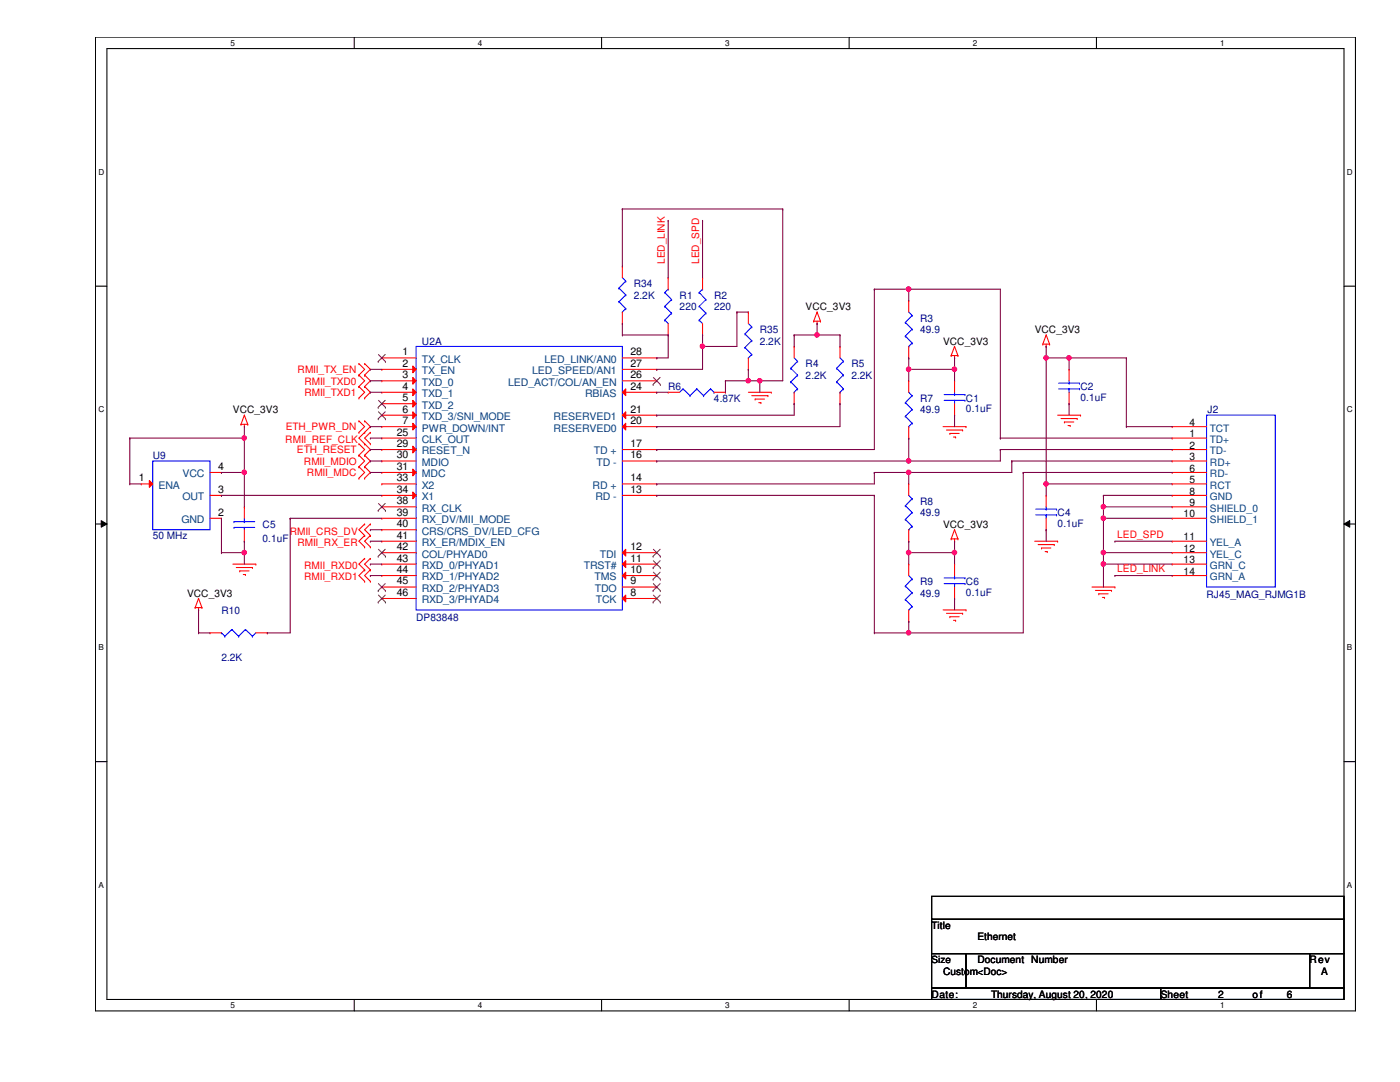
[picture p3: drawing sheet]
<svg xmlns="http://www.w3.org/2000/svg" width="279mm" height="216mm" viewBox="0 0 279 216" stroke-linecap="round" stroke-linejoin="round" font-family="sans-serif">
<path d="M19.1 7.4h251.4v194.3h-251.4zM21.3 9.7h246.9v189.7h-246.9z" fill="none" stroke="#000" stroke-width=".21"/>
<g fill="#fff">
<path d="M46 7.7h.9v1.8h-.9z"/>
<path d="M46 199.7h.9v1.8h-.9z"/>
</g>
<path d="M70.7 7.4v2.3M70.7 199.4v2.3" fill="none" stroke="#000" stroke-width=".21"/>
<g fill="#fff">
<path d="M95.4 7.7h.9v1.8h-.9z"/>
<path d="M95.4 199.7h.9v1.8h-.9z"/>
</g>
<path d="M120.1 7.4v2.3M120.1 199.4v2.3" fill="none" stroke="#000" stroke-width=".21"/>
<g fill="#fff">
<path d="M144.7 7.7h.9v1.8h-.9z"/>
<path d="M144.7 199.7h.9v1.8h-.9z"/>
</g>
<path d="M169.5 7.4v2.3M169.5 199.4v2.3" fill="none" stroke="#000" stroke-width=".21"/>
<g fill="#fff">
<path d="M194.1 7.7h.9v1.8h-.9z"/>
<path d="M194.1 199.7h.9v1.8h-.9z"/>
</g>
<path d="M218.8 7.4v2.3M218.8 199.4v2.3" fill="none" stroke="#000" stroke-width=".21"/>
<g fill="#fff">
<path d="M243.5 7.7h.9v1.8h-.9z"/>
<path d="M243.5 199.7h.9v1.8h-.9z"/>
<path d="M19.6 33.4h1.2v1.8h-1.2z"/>
<path d="M268.8 33.4h1.2v1.8h-1.2z"/>
<path d="M19.6 80.8h1.2v1.8h-1.2z"/>
<path d="M268.8 80.8h1.2v1.8h-1.2z"/>
</g>
<path d="M19.1 57.1h2.2M268.2 57.1h2.3" fill="none" stroke="#000" stroke-width=".21"/>
<g fill="#fff">
<path d="M19.6 128.3h1.1v1.8h-1.1z"/>
<path d="M268.8 128.3h1.1v1.8h-1.1z"/>
</g>
<path d="M19.1 104.6h2.2M268.2 104.6h2.3" fill="none" stroke="#000" stroke-width=".21"/>
<path d="M20.2 103.9l1.1 .7-1.1 .6zM268.2 104.6l1.2-.7v1.3z" fill="#000"/>
<path d="M20.2 103.9l1.1 .7-1.1 .6zM268.2 104.6l1.2-.7v1.3z" fill="none" stroke="#000" stroke-width=".2"/>
<g fill="#fff">
<path d="M19.6 175.7h1.1v1.8h-1.1z"/>
<path d="M268.8 175.7h1.1v1.8h-1.1z"/>
</g>
<path d="M19.1 152h2.2M268.2 152h2.3M185.9 178.9h82.3v4.5h-82.3zM185.9 183.4h82.3v6.9h-82.3zM185.9 190.3h6.9v6.8h-6.9zM185.9 197.1h45.7v2.3h-45.7zM192.8 190.3h68.6v6.8h-68.6zM231.6 197.1h36.6v2.3h-36.6zM261.4 190.3h6.8v6.8h-6.8z" fill="none" stroke="#000" stroke-width=".21"/>
<g fill="none" stroke="#f00" stroke-width=".21">
<path d="M181.4 60h.1M181.4 60v2.3M71.6 74.8h.1M71.6 72.6h.1M71.6 77.1h.1M71.6 79.4h.1M71.6 72.6l1.2 1.1-1.2 1.1M71.6 74.8l1.2 1.2-1.2 1.1M71.6 77.1l1.2 1.2-1.2 1.1M72.8 72.6h.1M72.8 74.8h.1M72.8 77.1h.1"/>
<path d="M72.8 79.4h.1M72.8 72.6l1.1 1.1-1.1 1.1M72.8 74.8l1.1 1.2-1.1 1.1M72.8 77.1l1.1 1.2-1.1 1.1M149.4 78.3h4.5M150 79h3.2M150.7 79.6h.1M150.7 79.6h1.9M153.2 79h.1M153.9 78.3h.1M162.4 64.1h.1M162.4 64.1h1.3"/>
<path d="M163.1 64.6h.1M163.1 62.3h.1M163.1 64.1v.5M163.1 62.3l-.7 1.8M163.1 62.3l.6 1.8M163.7 64.1h.1M167.6 69.1h.1M167.6 69.1v2.3M167.6 78.3v2.3M181.4 71.4h.1M181.4 76h.1M181.4 69.1v2.3"/>
<path d="M181.4 76v2.3M189.8 71h.1M189.8 71h1.4M190.5 71.4h.1M190.5 69.1h.1M190.5 71v.4M190.5 69.1l-.7 1.9M190.5 69.1l.7 1.9M191.2 71h.1M208.1 68.7h.1M208.1 68.7h1.4M208.8 69.1h.1"/>
<path d="M208.8 66.8h.1M208.8 68.7v.4M208.8 66.8l-.7 1.9M208.8 66.8l.7 1.9M209.5 68.7h.1M213.4 73.7h.1M213.4 73.7v2.3M213.4 78.3v2.3M48.1 84.7h.1M48.1 84.7h1.3M48.8 85.1h.1M48.8 82.8h.1"/>
<path d="M48.8 84.7v.4M48.8 82.8l-.7 1.9M48.8 82.8l.6 1.9M49.4 84.7h.1M71.6 86.3h.1M71.6 84h.1M71.6 90.8h.1M71.6 88.6h.1M71.6 93.1h.1M71.6 95.4h.1M71.6 84l1.2 1.1-1.2 1.2M71.6 88.6l1.2 1.1-1.2 1.1"/>
<path d="M71.6 90.8l1.2 1.2-1.2 1.1M71.6 93.1l1.2 1.2-1.2 1.1M72.8 84h.1M72.8 86.3h.1M72.8 88.6h.1M72.8 90.8h.1M72.8 93.1h.1M72.8 95.4h.1M72.8 84l1.1 1.1-2.3 2.3 2.3 2.3-1.1 1.1M72.8 90.8l1.1 1.2-1.1 1.1M72.8 93.1l1.1 1.2-1.1 1.1M73.9 86.3h.1"/>
<path d="M73.9 88.6h.1M73.9 86.3l-1.1 1.1 1.1 1.2M151.4 80.3h.4M151.8 80.3h.1M167.6 80.6h.1M181.4 87.4h.1M181.4 85.1v2.3M188.2 85.1h4.6M188.9 85.8h3.2M189.6 86.5h.1M189.6 86.5h1.8M190.3 87.2h.4"/>
<path d="M190.7 87.2h.1M192.1 85.8h.1M192.8 85.1h.1M211.1 82.8h4.5M211.8 83.5h3.2M212.4 84.2h.1M212.4 84.2h1.9M213.1 84.9h.5M213.4 80.6h.1M213.6 84.9h.1M215 83.5h.1M215.6 82.8h.1"/>
<path d="M39.6 119.4h.1M39.6 119.4l-.7 1.8M39.6 119.4l.7 1.8M46.5 112.6h4.6M47.2 113.2h3.2M47.8 113.9h.1M47.8 113.9h1.9M48.6 114.6h.4M48.8 108h.1M48.8 101.1h.1M48.8 101.1v2.3M48.8 105.7v2.3"/>
<path d="M49 114.6h.1M50.4 113.2h.1M51.1 112.6h.1M72.8 104.6h.1M72.8 106.8h.1M72.8 109.1h.1M72.8 111.4h.1M72.8 113.7h.1M72.8 116h.1M72.8 104.6l-1.2 1.1 1.2 1.1M72.8 106.8l-1.2 1.2 1.2 1.1M72.8 111.4l-1.2 1.2 1.2 1.1"/>
<path d="M72.8 113.7l-1.2 1.1 1.2 1.2M73.9 104.6h.1M73.9 106.8h.1M73.9 109.1h.1M73.9 111.4h.1M73.9 113.7h.1M73.9 116h.1M73.9 104.6l-1.1 1.1 1.1 1.1M73.9 106.8l-1.1 1.2 1.1 1.1M73.9 111.4l-1.1 1.2 1.1 1.1M73.9 113.7l-1.1 1.1 1.1 1.2M189.8 107.5h.1"/>
<path d="M189.8 107.5h1.4M190.5 108h.1M190.5 105.7h.1M190.5 107.5v.5M190.5 105.7l-.7 1.8M190.5 105.7l.7 1.8M191.2 107.5h.1M206.5 108h4.6M207.2 108.7h3.2M207.9 109.3h.1M207.9 109.3h1.8M208.6 110.1h.4"/>
<path d="M209 110.1h.1M210.4 108.7h.1M211.1 108h.1M217.9 117.1h4.6M218.6 117.8h3.2M219.3 118.5h.1M219.3 118.5h1.8M220 119.2h.4M220.4 119.2h.1M221.8 117.8h.1M222.5 117.1h.1M38.9 121.2h.1"/>
<path d="M38.9 121.2h1.4M39.6 121.7h.1M39.6 121.2v.5M40.3 121.2h.1M41.9 126.3h.1M41.9 126.3h2.3M51.1 126.3h2.2M53.3 126.3h.1M188.2 121.7h4.6M188.9 122.4h3.2M189.6 123.1h.1M189.6 123.1h1.8"/>
<path d="M190.3 123.8h.4M190.7 123.8h.1M192.1 122.4h.1M192.8 121.7h.1"/>
</g>
<g fill="none" stroke="#00f" stroke-width=".21">
<path d="M167 73.5h.1M167 76.2h.1M167 73.5l1.3 1.3M167 76.2l1.3 1.4M167.6 78.3h.1M167.6 71.4l.7 .7M168.3 72.1h.1M168.3 74.8h.1M168.3 77.6h.1M168.3 72.1l-1.3 1.4M168.3 74.8l-1.3 1.4M168.3 77.6l-.7 .7"/>
<path d="M180.7 64.3h.1M180.7 67.1h.1M180.7 64.3l1.3 1.4M180.7 67.1l1.3 1.4M181.4 69.1h.1M181.4 62.3l.6 .6M181.4 78.3l.6 .7M182 62.9h.1M182 65.7h.1M182 68.5h.1M182 79h.1M182 62.9l-1.3 1.4"/>
<path d="M182 65.7l-1.3 1.4M182 68.5l-.6 .6M182 79l-1.3 1.3M211.3 77.6h4.1M211.3 76.5h4.1M213.4 76.5h.1M213.4 77.6h.1M213.4 76v.5M213.4 77.6v.7M215.4 77.6h.1M215.4 76.5h.1M30.5 92h11.4v13.7h-11.4z"/>
<path d="M180.7 80.3h.1M180.7 83.1h.1M180.7 80.3l1.3 1.4M180.7 83.1l1.3 1.4M181.4 85.1h.1M182 81.7h.1M182 84.5h.1M182 81.7l-1.3 1.4M182 84.5l-.6 .6M46.7 104.1h.1M46.7 105.2h.1M46.7 104.1h4.1"/>
<path d="M46.7 105.2h4.1M48.8 105.2h.1M48.8 104.1h.1M48.8 103.4v.7M48.8 105.2v.5M44.2 126.3h.1M44.2 126.3l.7 .7M44.9 127h.1M46.3 125.6h.1M46.3 125.6l1.3 1.4M46.3 125.6l-1.4 1.4M47.6 127h.1"/>
<path d="M49 125.6h.1M49 125.6l1.4 1.4M49 125.6l-1.4 1.4M50.4 127h.1M51.1 126.3l-.7 .7"/>
</g>
<path d="M29.8 95.9l.7 .7-.7 .6z" fill="#f00"/>
<path d="M76.2 71.4h.1M76.2 71.4h6.9M28.2 96.6h.1M28.2 96.6h2.3M29.8 95.9l.7 .7-.7 .6zM41.9 98.8h2.3M41.9 94.3h2.3M44.2 98.8h.1M44.2 94.3h.1M41.9 103.4h2.3M44.2 103.4h.1" fill="none" stroke="#f00" stroke-width=".21"/>
<path d="M83.1 69.1h41.1v52.6h-41.1z" fill="none" stroke="#00f" stroke-width=".21"/>
<path d="M75.5 72.1h.1M75.5 70.7l1.4 1.4M76.9 70.7l-1.4 1.4M76.9 72.1h.1" fill="none" stroke="#804000" stroke-width=".2"/>
<path d="M82.4 73l.7 .7-.7 .7z" fill="#f00"/>
<path d="M76.2 73.7h.1M76.2 73.7h6.9M82.4 73l.7 .7-.7 .7z" fill="none" stroke="#f00" stroke-width=".21"/>
<path d="M82.4 75.3l.7 .7-.7 .7z" fill="#f00"/>
<path d="M76.2 76h.1M76.2 76h6.9M82.4 75.3l.7 .7-.7 .7z" fill="none" stroke="#f00" stroke-width=".21"/>
<path d="M82.4 77.6l.7 .7-.7 .7z" fill="#f00"/>
<path d="M76.2 78.3h.1M76.2 78.3h6.9M82.4 77.6l.7 .7-.7 .7z" fill="none" stroke="#f00" stroke-width=".21"/>
<path d="M82.4 79.9l.7 .7-.7 .6z" fill="#f00"/>
<path d="M82.4 79.9l.7 .7-.7 .6zM76.2 80.6h.1M76.2 80.6h6.9" fill="none" stroke="#f00" stroke-width=".21"/>
<path d="M75.5 79.9l1.4 1.4M76.9 79.9l-1.4 1.4M75.5 81.3h.1M76.9 81.3h.1" fill="none" stroke="#804000" stroke-width=".2"/>
<path d="M82.4 82.2l.7 .6-.7 .7z" fill="#f00"/>
<path d="M76.2 82.8h.1M76.2 82.8h6.9M82.4 82.2l.7 .6-.7 .7z" fill="none" stroke="#f00" stroke-width=".21"/>
<path d="M75.5 83.6h.1M75.5 82.2l1.4 1.4M76.9 82.2l-1.4 1.4M76.9 83.6h.1" fill="none" stroke="#804000" stroke-width=".2"/>
<path d="M82.4 84.5l.7 .6-.7 .7z" fill="#f00"/>
<path d="M76.2 85.1h.1M76.2 85.1h6.9M82.4 84.5l.7 .6-.7 .7z" fill="none" stroke="#f00" stroke-width=".21"/>
<path d="M124.2 119.4l.7-.7v1.4z" fill="#f00"/>
<path d="M124.2 119.4l.7-.7v1.4zM124.2 119.4h6.9M124.2 117.1h6.9M131.1 119.4h.1M131.1 117.1h.1" fill="none" stroke="#f00" stroke-width=".21"/>
<path d="M130.3 117.9h.1M130.4 118.7l1.4 1.4M130.4 116.5l1.4 1.4M131.7 118.7l-1.4 1.4M131.7 116.5l-1.4 1.4M131.8 117.9h.1M130.3 120.1h.1M131.8 120.1h.1" fill="none" stroke="#804000" stroke-width=".2"/>
<path d="M124.9 114.2v1.3l-.7-.7z" fill="#f00"/>
<path d="M124.2 114.8h6.9M124.9 114.2v1.3l-.7-.7zM131.1 114.8h.1" fill="none" stroke="#f00" stroke-width=".21"/>
<path d="M130.3 115.6h.1M130.4 114.2l1.4 1.4M131.7 114.2l-1.4 1.4M131.8 115.6h.1" fill="none" stroke="#804000" stroke-width=".2"/>
<path d="M124.2 112.6l.7-.7v1.3z" fill="#f00"/>
<path d="M124.2 112.6l.7-.7v1.3zM124.2 112.6h6.9M131.1 112.6h.1" fill="none" stroke="#f00" stroke-width=".21"/>
<path d="M130.3 113.3h.1M130.4 111.9l1.4 1.4M131.7 111.9l-1.4 1.4M131.8 113.3h.1" fill="none" stroke="#804000" stroke-width=".2"/>
<path d="M124.2 110.3l.7-.7v1.4z" fill="#f00"/>
<path d="M124.2 110.3l.7-.7v1.4zM124.2 110.3h6.9M131.1 110.3h.1" fill="none" stroke="#f00" stroke-width=".21"/>
<path d="M130.3 111h.1M130.4 109.6l1.4 1.4M131.7 109.6l-1.4 1.4M131.8 111h.1" fill="none" stroke="#804000" stroke-width=".2"/>
<path d="M124.2 85.1l.7-.6v1.3z" fill="#f00"/>
<path d="M124.2 85.1l.7-.6v1.3zM124.2 85.1h6.9M131.1 85.1h.1" fill="none" stroke="#f00" stroke-width=".21"/>
<path d="M124.2 82.8l.7-.6v1.3z" fill="#f00"/>
<path d="M76.2 87.4h.1M76.2 87.4h6.9M124.2 82.8l.7-.6v1.3zM124.2 82.8h6.9M131.1 82.8h.1" fill="none" stroke="#f00" stroke-width=".21"/>
<path d="M82.4 89l.7 .7-.7 .7z" fill="#f00"/>
<path d="M76.2 89.7h.1M76.2 92h.1M76.2 89.7h6.9M76.2 92h6.9M82.4 89l.7 .7-.7 .7z" fill="none" stroke="#f00" stroke-width=".21"/>
<path d="M82.4 93.6l.7 .7-.7 .7z" fill="#f00"/>
<path d="M76.2 94.3h.1M76.2 96.6h.1M76.2 94.3h6.9M76.2 96.6h6.9M82.4 93.6l.7 .7-.7 .7z" fill="none" stroke="#f00" stroke-width=".21"/>
<path d="M82.4 98.2l.7 .6-.7 .7z" fill="#f00"/>
<g fill="none" stroke="#f00" stroke-width=".21">
<path d="M76.2 98.8h.1M76.2 98.8h6.9M82.4 98.2l.7 .6-.7 .7zM124.2 98.8h6.9M124.2 96.6h6.9M124.2 92h6.9M124.2 89.7h6.9M131.1 98.8h.1M131.1 96.6h.1M131.1 92h.1M131.1 89.7h.1M76.2 101.1h.1"/>
<path d="M76.2 103.4h.1M76.2 105.7h.1M76.2 108h.1M76.2 110.3h.1M76.2 112.6h.1M76.2 114.8h.1M76.2 117.1h.1M76.2 119.4h.1M76.2 101.1h6.9M76.2 103.4h6.9M76.2 105.7h6.9M76.2 108h6.9"/>
<path d="M76.2 110.3h6.9M76.2 112.6h6.9M76.2 114.8h6.9M76.2 117.1h6.9M76.2 119.4h6.9"/>
</g>
<g fill="none" stroke="#804000" stroke-width=".2">
<path d="M75.5 101.9h.1M75.5 111h.1M75.5 117.9h.1M75.5 100.5l1.4 1.4M75.5 109.6l1.4 1.4M75.5 116.5l1.4 1.4M75.5 118.7l1.4 1.4M76.9 100.5l-1.4 1.4M76.9 109.6l-1.4 1.4M76.9 116.5l-1.4 1.4M76.9 118.7l-1.4 1.4M76.9 101.9h.1"/>
<path d="M76.9 111h.1M76.9 117.9h.1M75.5 120.1h.1M76.9 120.1h.1"/>
</g>
<path d="M124.2 78.3l.7-.7v1.4z" fill="#f00"/>
<g fill="none" stroke="#f00" stroke-width=".21">
<path d="M124.2 53.1h.1M124.2 53.1v2.3M133.4 55.4h.1M133.4 55.4v2.3M140.2 55.4h.1M140.2 55.4v2.3M124.2 78.3l.7-.7v1.4zM124.2 64.6h.1M124.2 78.3h6.9M124.2 76h6.9M124.2 73.7h6.9M124.2 71.4h6.9"/>
<path d="M124.2 62.3v2.3M131.1 78.3h.1M131.1 76h.1M131.1 73.7h.1M131.1 71.4h.1M133.4 66.8h.1M133.4 78.3h.1M133.4 78.3h2.2M133.4 64.6v2.2M140.2 66.8h.1M140.2 64.6v2.2M142.5 78.3h2.3"/>
<path d="M144.8 78.3h.1M149.4 62.3h.1M149.4 73.7h.1M149.4 62.3v2.3M149.4 71.4v2.3M158.5 69.1h.1M158.5 69.1v2.3M158.5 78.3v2.3M190.5 76h.1M190.5 76v2.3M158.5 80.6h.1M181.4 96.6h.1"/>
<path d="M181.4 96.6v2.2M190.5 82.8h.1M190.5 80.6v2.2M208.8 98.8h.1M208.8 98.8v2.3M233.9 85.1h.1M233.9 87.4h.1M233.9 89.7h.1M233.9 92h.1M233.9 94.3h.1M233.9 96.6h.1M233.9 98.8h.1"/>
<path d="M233.9 85.1h6.9M233.9 87.4h6.9M233.9 89.7h6.9M233.9 92h6.9M233.9 94.3h6.9M233.9 96.6h6.9M233.9 98.8h6.9M181.4 108h.1M181.4 112.6h.1M181.4 105.7v2.3M181.4 112.6v2.2M190.5 112.6h.1"/>
<path d="M190.5 119.4h.1M190.5 112.6v2.2M190.5 117.1v2.3M208.8 105.7h.1M208.8 103.4v2.3M233.9 108h.1M233.9 110.3h.1M233.9 112.6h.1M233.9 114.8h.1M233.9 101.1h.1M233.9 103.4h.1M233.9 108h6.9"/>
<path d="M233.9 110.3h6.9M233.9 112.6h6.9M233.9 114.8h6.9M233.9 101.1h6.9M233.9 103.4h6.9M181.4 124h.1M181.4 121.7v2.3"/>
</g>
<path d="M130.3 76.7h.1M130.4 75.3l1.4 1.4M131.7 75.3l-1.4 1.4M131.8 76.7h.1" fill="none" stroke="#804000" stroke-width=".2"/>
<g fill="none" stroke="#00f" stroke-width=".21">
<path d="M123.5 57.5h.1M123.5 57.5l1.4 1.3M124.2 55.4l.7 .7M124.9 56.1h.1M124.9 58.8h.1M124.9 56.1l-1.4 1.4M124.9 58.8l-1.4 1.4M132.7 58.4h.1M132.7 58.4l1.3 1.4M133.4 57.7h.1M133.4 57.7l-.7 .7M134 59.8h.1"/>
<path d="M134 59.8l-1.3 1.3M139.5 58.4h.1M139.5 58.4l1.4 1.4M140.2 57.7h.1M140.2 57.7l-.7 .7M140.9 59.8h.1M140.9 59.8l-1.4 1.3M123.5 60.2h.1M123.5 60.2l1.4 1.4M124.2 62.3h.1M124.9 61.6h.1M124.9 61.6l-.7 .7"/>
<path d="M132.7 63.9h.1M132.7 61.1h.1M132.7 63.9l.7 .7M132.7 61.1l1.3 1.4M134 62.5h.1M134 62.5l-1.3 1.4M136.3 77.6h.1M136.3 77.6l-.7 .7M136.3 77.6l1.4 1.4M137.7 79h.1M139.1 77.6h.1M139.1 77.6l-1.4 1.4"/>
<path d="M139.1 77.6l1.3 1.4M139.5 63.9h.1M139.5 61.1h.1M139.5 63.9l.7 .7M139.5 61.1l1.4 1.4M140.4 79h.1M140.9 62.5h.1M140.9 62.5l-1.4 1.4M141.8 77.6h.1M141.8 77.6l-1.4 1.4M141.8 77.6l.7 .7M142.5 78.3h.1"/>
<path d="M148.7 66.6h.1M148.7 69.3h.1M148.7 66.6l1.3 1.4M148.7 69.3l1.3 1.4M149.4 71.4h.1M149.4 64.6l.6 .6M150 65.2h.1M150 68h.1M150 70.7h.1M150 65.2l-1.3 1.4M150 68l-1.3 1.3M150 70.7l-.6 .7"/>
<path d="M157.8 73.5h.1M157.8 76.2h.1M157.8 73.5l1.4 1.3M157.8 76.2l1.4 1.4M158.5 78.3h.1M158.5 71.4l.7 .7M159.2 72.1h.1M159.2 74.8h.1M159.2 77.6h.1M159.2 72.1l-1.4 1.4M159.2 74.8l-1.4 1.4M159.2 77.6l-.7 .7"/>
<path d="M188.4 79.9h4.2M188.4 78.7h4.2M190.5 78.7h.1M190.5 79.9h.1M190.5 78.3v.4M190.5 79.9v.7M192.6 79.9h.1M192.6 78.7h.1M181.4 98.8l.6 .7M182 99.5h.1M182 99.5l-1.3 1.4M240.8 82.8h13.7v34.3h-13.7z"/>
<path d="M180.7 100.9h.1M180.7 103.6h.1M180.7 116.9h.1M180.7 119.6h.1M180.7 100.9l1.3 1.4M180.7 103.6l1.3 1.4M180.7 116.9l1.3 1.4M180.7 119.6l1.3 1.4M181.4 105.7h.1M181.4 114.8l.6 .7M182 102.3h.1M182 105h.1"/>
<path d="M182 115.5h.1M182 118.3h.1M182 102.3l-1.3 1.3M182 105l-.6 .7M182 115.5l-1.3 1.4M182 118.3l-1.3 1.3M188.4 116.5h4.2M188.4 115.3h4.2M190.5 115.3h.1M190.5 116.5h.1M190.5 114.8v.5M190.5 116.5v.6"/>
<path d="M192.6 116.5h.1M192.6 115.3h.1M206.7 102.7h4.2M206.7 101.6h4.2M208.8 101.6h.1M208.8 102.7h.1M208.8 101.1v.5M208.8 102.7v.7M210.9 102.7h.1M210.9 101.6h.1M181.4 121.7h.1M182 121h.1"/>
<path d="M182 121l-.6 .7"/>
</g>
<path d="M133.4 44h.1M133.4 44v11.4M140.2 44h.1M140.2 44v11.4M174.5 57.7h.1M174.5 57.7h6.9M174.5 57.7v32M181.4 57.7h.1M181.4 57.7v2.3" fill="none" stroke="#800040" stroke-width=".21"/>
<circle cx="181.3" cy="57.7" r=".45" fill="#f0f"/>
<circle cx="181.3" cy="57.7" r=".45" fill="none" stroke="#f0f" stroke-width=".21"/>
<path d="M181.4 57.7h.1M181.4 57.7h18.2v29.7M133.4 66.8h.1M133.4 66.8v4.6M140.2 66.8h.1M140.2 66.8v2.3M158.5 66.8h.1M158.5 66.8v2.3M163.1 64.6h.1M163.1 64.6v2.2h-4.6M199.6 87.4h.1" fill="none" stroke="#800040" stroke-width=".21"/>
<circle cx="163" cy="66.8" r=".45" fill="#f0f"/>
<circle cx="163" cy="66.8" r=".45" fill="none" stroke="#f0f" stroke-width=".21"/>
<g fill="none" stroke="#800040" stroke-width=".21">
<path d="M131.1 71.4h.1M131.1 71.4h2.3M163.1 66.8h.1M163.1 66.8h4.5M167.6 66.8h.1M167.6 66.8v2.3M181.4 71.4h.1M181.4 71.4v2.3M190.5 71.4h.1M190.5 71.4v2.3M208.8 69.1h.1M208.8 71.4h.1"/>
<path d="M208.8 69.1v27.5M208.8 71.4h4.6"/>
</g>
<circle cx="213.3" cy="71.4" r=".45" fill="#f0f"/>
<circle cx="213.3" cy="71.4" r=".45" fill="none" stroke="#f0f" stroke-width=".21"/>
<circle cx="208.8" cy="71.4" r=".45" fill="#f0f"/>
<circle cx="208.8" cy="71.4" r=".45" fill="none" stroke="#f0f" stroke-width=".21"/>
<path d="M73.9 73.7h.1M73.9 73.7h2.3M131.1 73.7h.1M131.1 73.7h9.1M181.4 73.7h.1M181.4 73.7h9.1M213.4 71.4h.1M213.4 71.4h11.4M213.4 71.4v2.3M224.8 71.4h.1M224.8 71.4v13.7" fill="none" stroke="#800040" stroke-width=".21"/>
<circle cx="190.5" cy="73.7" r=".45" fill="#f0f"/>
<circle cx="190.5" cy="73.7" r=".45" fill="none" stroke="#f0f" stroke-width=".21"/>
<circle cx="181.3" cy="73.7" r=".45" fill="#f0f"/>
<circle cx="181.3" cy="73.7" r=".45" fill="none" stroke="#f0f" stroke-width=".21"/>
<path d="M73.9 76h.1M73.9 76h2.3M144.8 76h.1M144.8 76h4.6M181.4 73.7h.1M181.4 73.7v2.3M190.5 73.7h.1M190.5 73.7v2.3" fill="none" stroke="#800040" stroke-width=".21"/>
<circle cx="149.3" cy="76" r=".45" fill="#f0f"/>
<circle cx="149.3" cy="76" r=".45" fill="none" stroke="#f0f" stroke-width=".21"/>
<g fill="none" stroke="#800040" stroke-width=".21">
<path d="M73.9 78.3h.1M73.9 78.3h2.3M131.1 78.3h.1M131.1 78.3h2.3M144.8 76h.1M144.8 76v2.3M151.6 76h.1M151.6 76v2.3M73.9 85.1h.1M73.9 87.4h.1M73.9 89.7h.1M73.9 92h.1"/>
<path d="M73.9 85.1h2.3M73.9 87.4h2.3M73.9 89.7h2.3M73.9 92h2.3M131.1 82.8h.1M131.1 85.1h.1M131.1 89.7h.1M131.1 92h.1M131.1 89.7h43.4M158.5 80.6h.1M158.5 80.6v2.2h-27.4M167.6 80.6h.1"/>
<path d="M167.6 80.6v4.5h-36.5M181.4 87.4h.1M181.4 87.4v4.6h-50.3M190.5 82.8h.1M190.5 82.8v2.3M199.6 87.4h.1M199.6 89.7h.1M199.6 87.4h34.3M199.6 89.7h34.3M199.6 89.7v2.3M213.4 80.6h.1M213.4 80.6v2.2"/>
<path d="M224.8 85.1h.1M224.8 85.1h9.1"/>
</g>
<circle cx="181.3" cy="92" r=".45" fill="#f0f"/>
<circle cx="181.3" cy="92" r=".45" fill="none" stroke="#f0f" stroke-width=".21"/>
<path d="M73.9 94.3h.1M73.9 94.3h2.3M174.5 94.3h.1M174.5 94.3h6.9M181.4 92h.1M181.4 92h18.2M201.9 92h.1M201.9 92h32M201.9 92v2.3" fill="none" stroke="#800040" stroke-width=".21"/>
<circle cx="181.3" cy="94.2" r=".45" fill="#f0f"/>
<circle cx="181.3" cy="94.2" r=".45" fill="none" stroke="#f0f" stroke-width=".21"/>
<path d="M131.1 96.6h.1M174.5 94.3h.1M174.5 94.3v2.3h-43.4M181.4 94.3h.1M181.4 94.3v2.3M181.4 94.3h20.5M204.2 94.3h.1M204.2 94.3h29.7M204.2 94.3v32M208.8 96.6h.1M208.8 96.6h25.1" fill="none" stroke="#800040" stroke-width=".21"/>
<circle cx="208.8" cy="96.5" r=".45" fill="#f0f"/>
<circle cx="208.8" cy="96.5" r=".45" fill="none" stroke="#f0f" stroke-width=".21"/>
<path d="M44.2 98.8h.1M44.2 98.8h32M131.1 98.8h.1M131.1 98.8h43.4M174.5 98.8h.1M174.5 98.8v27.5M208.8 96.6h.1M208.8 96.6v2.2M220.2 98.8h.1M220.2 98.8h13.7M220.2 98.8v4.6M220.2 101.1h.1" fill="none" stroke="#800040" stroke-width=".21"/>
<circle cx="220.2" cy="101.1" r=".45" fill="#f0f"/>
<circle cx="220.2" cy="101.1" r=".45" fill="none" stroke="#f0f" stroke-width=".21"/>
<path d="M57.9 103.4h.1M57.9 103.4v22.9M57.9 103.4h18.3M220.2 101.1h.1M220.2 103.4h.1M220.2 101.1h13.7M220.2 103.4h13.7M220.2 103.4v6.9" fill="none" stroke="#800040" stroke-width=".21"/>
<circle cx="220.2" cy="110.3" r=".45" fill="#f0f"/>
<circle cx="220.2" cy="110.3" r=".45" fill="none" stroke="#f0f" stroke-width=".21"/>
<circle cx="220.2" cy="103.4" r=".45" fill="#f0f"/>
<circle cx="220.2" cy="103.4" r=".45" fill="none" stroke="#f0f" stroke-width=".21"/>
<g fill="none" stroke="#800040" stroke-width=".21">
<path d="M73.9 105.7h.1M73.9 108h.1M73.9 105.7h2.3M73.9 108h2.3M181.4 108h.1M181.4 110.3h.1M181.4 108v4.6M190.5 108h.1M190.5 108v2.3h-9.1M208.8 105.7h.1M208.8 105.7v2.3M222.5 108h.1"/>
<path d="M222.5 108h11.4"/>
</g>
<circle cx="181.3" cy="110.3" r=".45" fill="#f0f"/>
<circle cx="181.3" cy="110.3" r=".45" fill="none" stroke="#f0f" stroke-width=".21"/>
<path d="M190.5 110.3h.1M190.5 110.3v2.3" fill="none" stroke="#800040" stroke-width=".21"/>
<circle cx="190.5" cy="110.3" r=".45" fill="#f0f"/>
<circle cx="190.5" cy="110.3" r=".45" fill="none" stroke="#f0f" stroke-width=".21"/>
<path d="M220.2 110.3h.1M220.2 110.3h13.7M220.2 110.3v2.3" fill="none" stroke="#800040" stroke-width=".21"/>
<circle cx="220.2" cy="112.5" r=".45" fill="#f0f"/>
<circle cx="220.2" cy="112.5" r=".45" fill="none" stroke="#f0f" stroke-width=".21"/>
<g fill="none" stroke="#800040" stroke-width=".21">
<path d="M73.9 112.6h.1M73.9 114.8h.1M73.9 112.6h2.3M73.9 114.8h2.3M190.5 119.4h.1M190.5 119.4v2.3M220.2 112.6h.1M220.2 112.6h13.7M220.2 112.6v4.5M222.5 114.8h.1M222.5 114.8h11.4M39.6 121.7h.1"/>
<path d="M39.6 126.3h.1M39.6 121.7v4.6M39.6 126.3h2.3M53.3 126.3h.1M53.3 126.3h4.6M174.5 126.3h.1M181.4 124h.1M181.4 124v2.3h-6.9"/>
</g>
<circle cx="181.3" cy="126.3" r=".45" fill="#f0f"/>
<circle cx="181.3" cy="126.3" r=".45" fill="none" stroke="#f0f" stroke-width=".21"/>
<path d="M140.2 69.1h.1M140.2 69.1h6.9M181.4 126.3h.1M181.4 126.3h22.8" fill="none" stroke="#800040" stroke-width=".21"/>
<circle cx="140.2" cy="69.1" r=".45" fill="#f0f"/>
<circle cx="140.2" cy="69.1" r=".45" fill="none" stroke="#f0f" stroke-width=".21"/>
<path d="M140.2 69.1h.1M140.2 69.1v4.6M147.1 62.3h.1M147.1 62.3v6.8M147.1 62.3h2.3M149.4 73.7h.1M149.4 76h.1M149.4 73.7v2.3M149.4 76h2.2" fill="none" stroke="#800040" stroke-width=".21"/>
<circle cx="151.6" cy="76" r=".45" fill="#f0f"/>
<circle cx="151.6" cy="76" r=".45" fill="none" stroke="#f0f" stroke-width=".21"/>
<g fill="none" stroke="#800040" stroke-width=".21">
<path d="M124.2 41.7h.1M124.2 41.7v11.4M124.2 41.7h32M156.2 41.7h.1M156.2 41.7v34.3h-4.6M124.2 64.6h.1M124.2 66.8h.1M124.2 64.6v2.2M124.2 66.8h9.2M151.6 76h.1M25.9 96.6h.1M25.9 87.4h.1"/>
<path d="M25.9 96.6h2.3M25.9 87.4v9.2M25.9 87.4h22.9M44.2 94.3h.1M44.2 94.3h4.6M48.8 94.3h.1M48.8 87.4h.1M48.8 87.4v13.7M44.2 103.4h.1M44.2 103.4v6.9"/>
</g>
<circle cx="48.7" cy="94.2" r=".45" fill="#f0f"/>
<circle cx="48.7" cy="94.2" r=".45" fill="none" stroke="#f0f" stroke-width=".21"/>
<circle cx="48.7" cy="87.4" r=".45" fill="#f0f"/>
<circle cx="48.7" cy="87.4" r=".45" fill="none" stroke="#f0f" stroke-width=".21"/>
<path d="M44.2 110.3h.1M48.8 108h.1M48.8 108v2.3h-4.6" fill="none" stroke="#800040" stroke-width=".21"/>
<circle cx="48.7" cy="110.3" r=".45" fill="#f0f"/>
<circle cx="48.7" cy="110.3" r=".45" fill="none" stroke="#f0f" stroke-width=".21"/>
<path d="M48.8 87.4h.1M48.8 85.1v2.3M48.8 110.3h.1M48.8 110.3v2.3" fill="none" stroke="#800040" stroke-width=".21"/>
<circle cx="181.3" cy="57.7" r=".45" fill="#f0f"/>
<circle cx="181.3" cy="57.7" r=".45" fill="none" stroke="#f0f" stroke-width=".21"/>
<circle cx="163" cy="66.8" r=".45" fill="#f0f"/>
<circle cx="163" cy="66.8" r=".45" fill="none" stroke="#f0f" stroke-width=".21"/>
<circle cx="213.3" cy="71.4" r=".45" fill="#f0f"/>
<circle cx="213.3" cy="71.4" r=".45" fill="none" stroke="#f0f" stroke-width=".21"/>
<circle cx="208.8" cy="71.4" r=".45" fill="#f0f"/>
<circle cx="208.8" cy="71.4" r=".45" fill="none" stroke="#f0f" stroke-width=".21"/>
<circle cx="190.5" cy="73.7" r=".45" fill="#f0f"/>
<circle cx="190.5" cy="73.7" r=".45" fill="none" stroke="#f0f" stroke-width=".21"/>
<circle cx="181.3" cy="73.7" r=".45" fill="#f0f"/>
<circle cx="181.3" cy="73.7" r=".45" fill="none" stroke="#f0f" stroke-width=".21"/>
<circle cx="149.3" cy="76" r=".45" fill="#f0f"/>
<circle cx="149.3" cy="76" r=".45" fill="none" stroke="#f0f" stroke-width=".21"/>
<circle cx="181.3" cy="92" r=".45" fill="#f0f"/>
<circle cx="181.3" cy="92" r=".45" fill="none" stroke="#f0f" stroke-width=".21"/>
<circle cx="181.3" cy="94.2" r=".45" fill="#f0f"/>
<circle cx="181.3" cy="94.2" r=".45" fill="none" stroke="#f0f" stroke-width=".21"/>
<circle cx="208.8" cy="96.5" r=".45" fill="#f0f"/>
<circle cx="208.8" cy="96.5" r=".45" fill="none" stroke="#f0f" stroke-width=".21"/>
<circle cx="220.2" cy="101.1" r=".45" fill="#f0f"/>
<circle cx="220.2" cy="101.1" r=".45" fill="none" stroke="#f0f" stroke-width=".21"/>
<circle cx="220.2" cy="110.3" r=".45" fill="#f0f"/>
<circle cx="220.2" cy="110.3" r=".45" fill="none" stroke="#f0f" stroke-width=".21"/>
<circle cx="220.2" cy="103.4" r=".45" fill="#f0f"/>
<circle cx="220.2" cy="103.4" r=".45" fill="none" stroke="#f0f" stroke-width=".21"/>
<circle cx="181.3" cy="110.3" r=".45" fill="#f0f"/>
<circle cx="181.3" cy="110.3" r=".45" fill="none" stroke="#f0f" stroke-width=".21"/>
<circle cx="190.5" cy="110.3" r=".45" fill="#f0f"/>
<circle cx="190.5" cy="110.3" r=".45" fill="none" stroke="#f0f" stroke-width=".21"/>
<circle cx="220.2" cy="112.5" r=".45" fill="#f0f"/>
<circle cx="220.2" cy="112.5" r=".45" fill="none" stroke="#f0f" stroke-width=".21"/>
<circle cx="181.3" cy="126.3" r=".45" fill="#f0f"/>
<circle cx="181.3" cy="126.3" r=".45" fill="none" stroke="#f0f" stroke-width=".21"/>
<circle cx="140.2" cy="69.1" r=".45" fill="#f0f"/>
<circle cx="140.2" cy="69.1" r=".45" fill="none" stroke="#f0f" stroke-width=".21"/>
<circle cx="151.6" cy="76" r=".45" fill="#f0f"/>
<circle cx="151.6" cy="76" r=".45" fill="none" stroke="#f0f" stroke-width=".21"/>
<circle cx="48.7" cy="94.2" r=".45" fill="#f0f"/>
<circle cx="48.7" cy="94.2" r=".45" fill="none" stroke="#f0f" stroke-width=".21"/>
<circle cx="48.7" cy="87.4" r=".45" fill="#f0f"/>
<circle cx="48.7" cy="87.4" r=".45" fill="none" stroke="#f0f" stroke-width=".21"/>
<circle cx="48.7" cy="110.3" r=".45" fill="#f0f"/>
<circle cx="48.7" cy="110.3" r=".45" fill="none" stroke="#f0f" stroke-width=".21"/>
<g font-size="2.1">
<text x="80.3" y="70.9">1</text>
<text x="125.8" y="70.9">28</text>
<text x="80.3" y="73.2">2</text>
<text x="80.3" y="75.5">3</text>
<text x="80.3" y="77.8">4</text>
<text x="125.8" y="77.8">24</text>
<text x="125.8" y="75.5">26</text>
<text x="125.8" y="73.2">27</text>
<text x="80.3" y="80.1">5</text>
<text x="80.3" y="82.3">6</text>
<text x="125.8" y="82.3">21</text>
<text x="79.2" y="86.9">25</text>
<text x="79.2" y="89.2">29</text>
<text x="80.3" y="84.6">7</text>
<text x="125.8" y="84.6">20</text>
<text x="125.8" y="89.2">17</text>
<text x="43.5" y="93.8">4</text>
<text x="79.2" y="91.5">30</text>
<text x="79.2" y="93.8">31</text>
<text x="125.8" y="91.5">16</text>
<text x="27.7" y="96.1">1</text>
<text x="43.5" y="98.3">3</text>
<text x="79.2" y="96.1">33</text>
<text x="79.2" y="98.3">34</text>
<text x="79.2" y="100.6">38</text>
<text x="125.8" y="98.3">13</text>
<text x="125.8" y="96.1">14</text>
<text x="43.5" y="102.9">2</text>
<text x="79.2" y="102.9">39</text>
<text x="79.2" y="105.2">40</text>
<text x="79.2" y="107.5">41</text>
<text x="79.2" y="109.8">42</text>
<text x="79.2" y="112.1">43</text>
<text x="125.8" y="112.1">11</text>
<text x="125.8" y="109.8">12</text>
<text x="79.2" y="114.3">44</text>
<text x="79.2" y="116.6">45</text>
<text x="79.2" y="118.9">46</text>
<text x="125.8" y="118.9">8</text>
<text x="125.8" y="116.6">9</text>
<text x="125.8" y="114.3">10</text>
</g>
<g font-size="2.1" fill="#004080">
<text x="84.2" y="72.4">TX_CLK</text>
<text x="84.2" y="74.7">TX_EN</text>
<text x="84.2" y="77">TXD_0</text>
<text x="101.4" y="77">LED_ACT/COL/AN_EN</text>
<text x="106.2" y="74.7">LED_SPEED/AN1</text>
<text x="108.7" y="72.4">LED_LINK/AN0</text>
<text x="84.2" y="79.2">TXD_1</text>
<text x="84.2" y="81.5">TXD_2</text>
<text x="84.2" y="83.8">TXD_3/SNI_MODE</text>
<text x="110.5" y="83.8">RESERVED1</text>
<text x="116.8" y="79.2">RBIAS</text>
<text x="84.2" y="86.1">PWR_DOWN/INT</text>
<text x="84.2" y="88.4">CLK_OUT</text>
<text x="110.5" y="86.1">RESERVED0</text>
<text x="36.4" y="95.2">VCC</text>
<text x="84.2" y="90.7">RESET_N</text>
<text x="84.2" y="93">MDIO</text>
<text x="84.2" y="95.2">MDC</text>
<text x="118.5" y="90.7">TD +</text>
<text x="119" y="93">TD -</text>
<text x="31.6" y="97.5">ENA</text>
<text x="36.4" y="99.8">OUT</text>
<text x="84.2" y="97.5">X2</text>
<text x="84.2" y="99.8">X1</text>
<text x="118.3" y="97.5">RD +</text>
<text x="118.8" y="99.8">RD -</text>
<text x="36.2" y="104.4">GND</text>
<text x="84.2" y="102.1">RX_CLK</text>
<text x="84.2" y="104.4">RX_DV/MII_MODE</text>
<text x="84.2" y="106.7">CRS/CRS_DV/LED_CFG</text>
<text x="84.2" y="109">RX_ER/MDIX_EN</text>
<text x="84.2" y="111.3">COL/PHYAD0</text>
<text x="84.2" y="113.5">RXD_0/PHYAD1</text>
<text x="116.5" y="113.5">TRST#</text>
<text x="119.7" y="111.3">TDI</text>
<text x="84.2" y="115.8">RXD_1/PHYAD2</text>
<text x="84.2" y="118.1">RXD_2/PHYAD3</text>
<text x="118.7" y="115.8">TMS</text>
<text x="118.7" y="118.1">TDO</text>
<text x="84.2" y="120.4">RXD_3/PHYAD4</text>
<text x="118.9" y="120.4">TCK</text>
</g>
<g font-size="2" fill="#f00">
<text x="132.7" y="52.7" transform="rotate(-90 132.7 52.7)">LED_LINK</text>
<text x="139.5" y="52.7" transform="rotate(-90 139.5 52.7)">LED_SPD</text>
<text x="59.4" y="74.5">RMII_TX_EN</text>
<text x="60.7" y="76.7">RMII_TXD0</text>
<text x="60.7" y="79">RMII_TXD1</text>
<text x="56.9" y="88.4">RMII_REF_CLK</text>
<text x="57" y="85.9">ETH_PWR_DN</text>
<text x="59.3" y="90.5">ETH_RESET</text>
<text x="60.7" y="92.8">RMII_MDIO</text>
<text x="61.3" y="95">RMII_MDC</text>
<text x="57.8" y="106.7">RMII_CRS_DV</text>
<text x="223" y="107.3">LED_SPD</text>
<text x="59.4" y="109">RMII_RX_ER</text>
<text x="60.7" y="113.5">RMII_RXD0</text>
<text x="60.7" y="115.8">RMII_RXD1</text>
<text x="223" y="114.2">LED_LINK</text>
</g>
<g font-size="2" fill="#000080">
<text x="126.5" y="57.3">R34</text>
<text x="126.5" y="59.6">2.2K</text>
<text x="135.6" y="59.6">R1</text>
<text x="142.5" y="59.6">R2</text>
<text x="135.6" y="61.9">220</text>
<text x="142.5" y="61.9">220</text>
<text x="183.6" y="64.2">R3</text>
<text x="84.2" y="68.7">U2A</text>
<text x="151.6" y="66.5">R35</text>
<text x="151.6" y="68.7">2.2K</text>
<text x="183.6" y="66.5">49.9</text>
<text x="133.3" y="77.9">R6</text>
<text x="160.8" y="73.3">R4</text>
<text x="160.8" y="75.6">2.2K</text>
<text x="169.9" y="73.3">R5</text>
<text x="169.9" y="75.6">2.2K</text>
<text x="215.6" y="77.9">C2</text>
<text x="142.5" y="80.2">4.87K</text>
<text x="183.6" y="80.2">R7</text>
<text x="183.6" y="82.5">49.9</text>
<text x="192.8" y="80.2">C1</text>
<text x="192.8" y="82.3">0.1uF</text>
<text x="215.6" y="80">0.1uF</text>
<text x="241" y="82.5">J2</text>
<text x="30.5" y="91.6">U9</text>
<text x="183.6" y="100.8">R8</text>
<text x="30.5" y="107.6">50 MHz</text>
<text x="52.4" y="105.3">C5</text>
<text x="183.6" y="103">49.9</text>
<text x="211.1" y="103">C4</text>
<text x="211.1" y="105.1">0.1uF</text>
<text x="52.4" y="108.1">0.1uF</text>
<text x="183.6" y="116.8">R9</text>
<text x="183.6" y="119">49.9</text>
<text x="192.8" y="116.8">C6</text>
<text x="192.8" y="118.8">0.1uF</text>
<text x="240.8" y="119.3">RJ45_MAG_RJMG1B</text>
<text x="44.2" y="122.5">R10</text>
<text x="83.1" y="123.8">DP83848</text>
<text x="44.2" y="131.8">2.2K</text>
</g>
<g font-size="2">
<text x="160.8" y="61.9">VCC_3V3</text>
<text x="188.2" y="68.7">VCC_3V3</text>
<text x="206.5" y="66.5">VCC_3V3</text>
<text x="46.5" y="82.5">VCC_3V3</text>
<text x="237.4" y="85">4</text>
<text x="237.4" y="87.2">1</text>
<text x="237.4" y="89.5">2</text>
<text x="237.4" y="91.8">3</text>
<text x="237.4" y="94.1">6</text>
<text x="237.4" y="96.4">5</text>
<text x="237.4" y="98.7">8</text>
<text x="237.4" y="101">9</text>
<text x="188.2" y="105.3">VCC_3V3</text>
<text x="236.2" y="107.8">11</text>
<text x="236.2" y="103.3">10</text>
<text x="236.2" y="110.1">12</text>
<text x="236.2" y="112.4">13</text>
<text x="37.3" y="119">VCC_3V3</text>
<text x="236.2" y="114.7">14</text>
<text x="185.9" y="185.3">Title</text>
<text x="195.1" y="187.6">Ethernet</text>
<text x="185.9" y="192.1">Size</text>
<text x="188.2" y="194.5">Custom&lt;Doc&gt;</text>
<text x="195.1" y="192.2">Document</text>
<text x="205.8" y="192.2">Number</text>
<text x="261.4" y="192.2">Rev</text>
<text x="263.7" y="194.5">A</text>
<text x="185.9" y="199.1">Date:</text>
<text x="197.8" y="199.1">Thursday, August 20, 2020</text>
<text x="231.6" y="199.1">Sheet</text>
<text x="243.1" y="199.1">2</text>
<text x="249.9" y="199.1">o f</text>
<text x="256.8" y="199.1">6</text>
</g>
<g font-size="2" fill="#004080">
<text x="241.5" y="86.1">TCT</text>
<text x="241.5" y="88.4">TD+</text>
<text x="241.5" y="90.7">TD-</text>
<text x="241.5" y="93">RD+</text>
<text x="241.5" y="95.2">RD-</text>
<text x="241.5" y="97.5">RCT</text>
<text x="241.5" y="99.8">GND</text>
<text x="241.5" y="102.1">SHIELD_0</text>
<text x="241.5" y="104.4">SHIELD_1</text>
<text x="241.5" y="109">YEL_A</text>
<text x="241.5" y="111.3">YEL_C</text>
<text x="241.5" y="113.5">GRN_C</text>
<text x="241.5" y="115.8">GRN_A</text>
</g>
<g font-size="1.6">
<text x="46" y="9.1">5</text>
<text x="95.4" y="9.1">4</text>
<text x="144.7" y="9.1">3</text>
<text x="194.1" y="9.1">2</text>
<text x="243.5" y="9.1">1</text>
<text x="19.6" y="34.8">D</text>
<text x="268.8" y="34.8">D</text>
<text x="19.6" y="82.3">C</text>
<text x="268.8" y="82.3">C</text>
<text x="19.6" y="129.7">B</text>
<text x="268.8" y="129.7">B</text>
<text x="19.6" y="177.1">A</text>
<text x="268.8" y="177.1">A</text>
<text x="46" y="201.1">5</text>
<text x="95.4" y="201.1">4</text>
<text x="144.7" y="201.1">3</text>
<text x="194.1" y="201.1">2</text>
<text x="243.5" y="201.1">1</text>
</g>
</svg>
